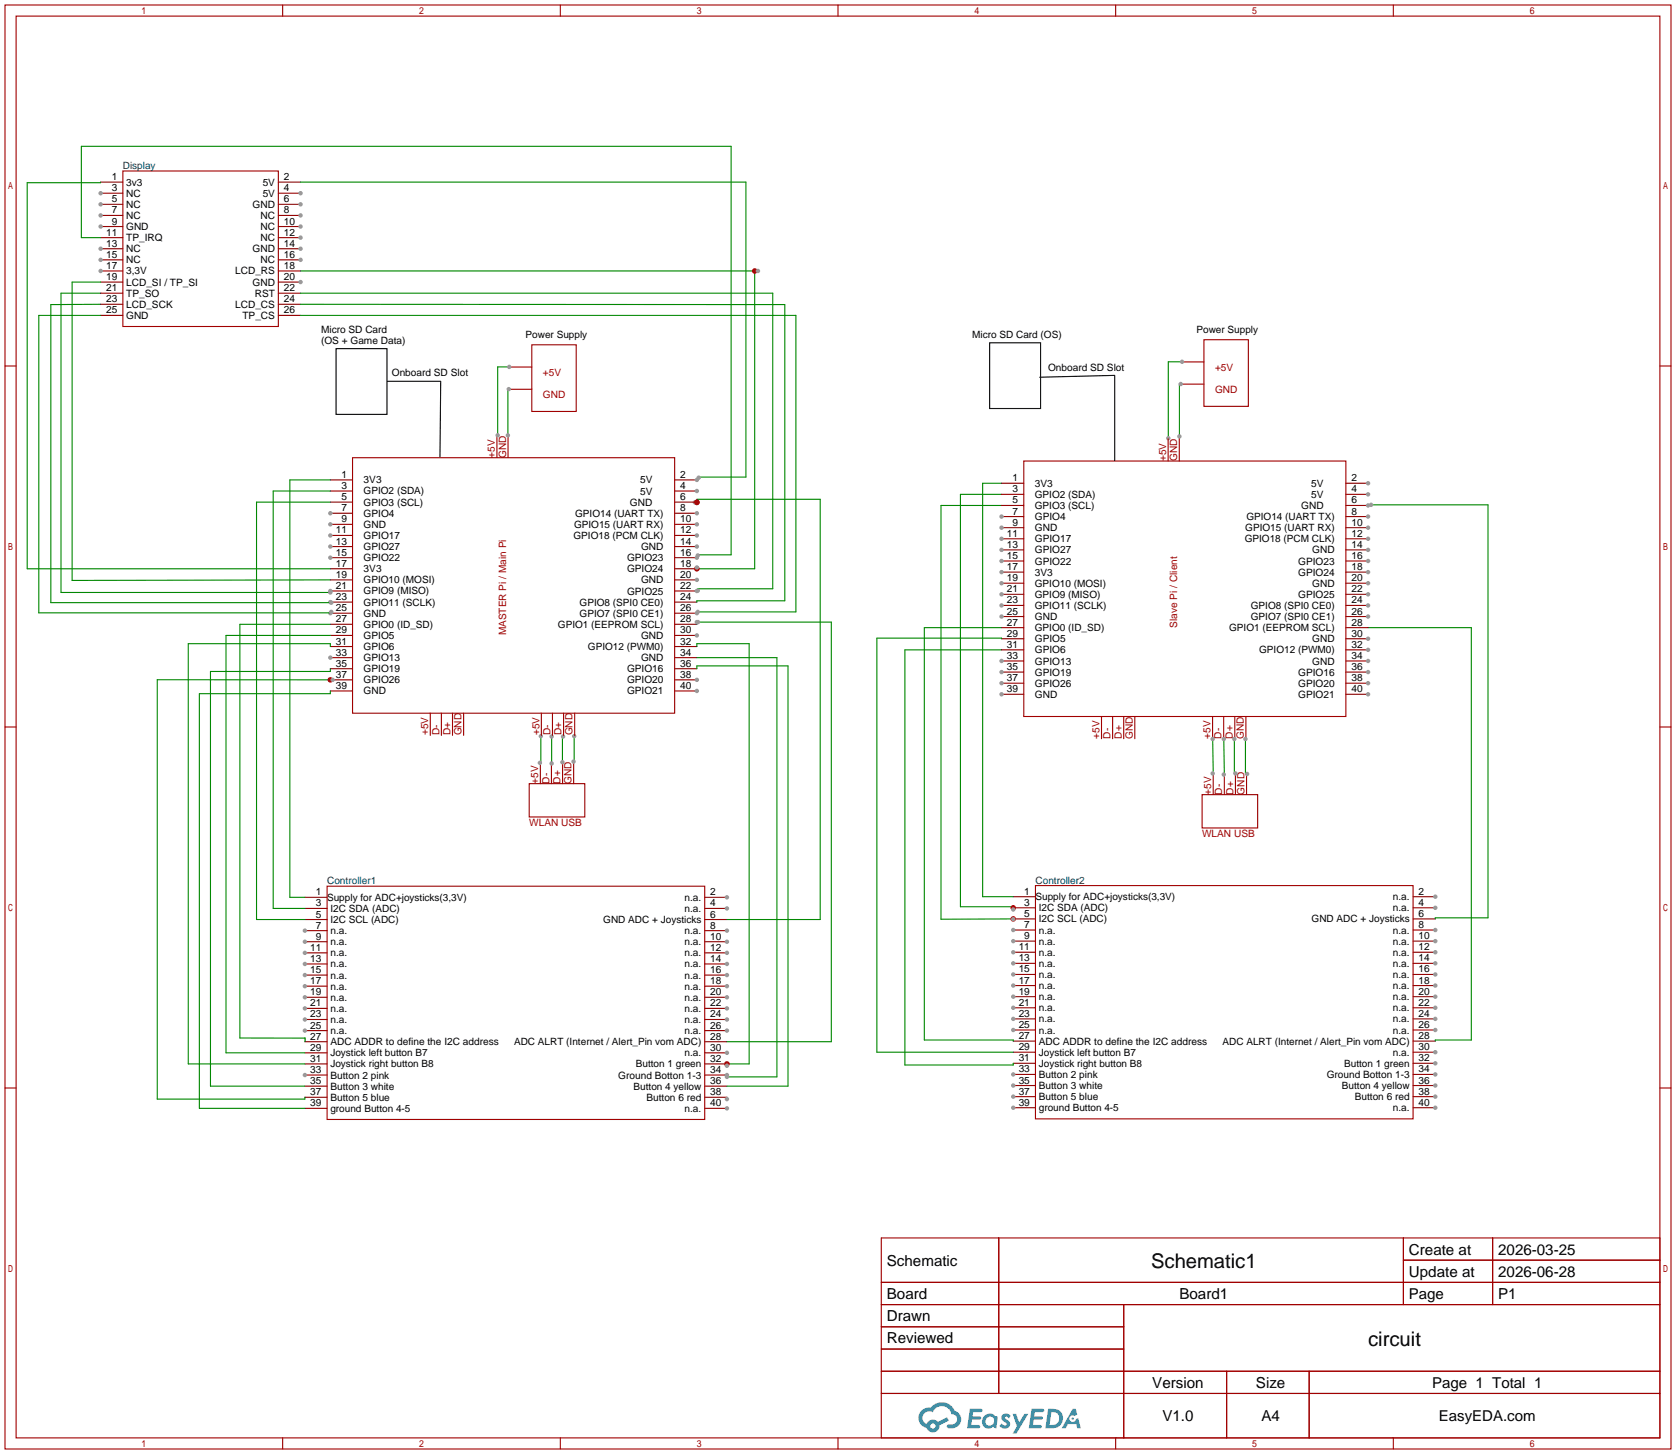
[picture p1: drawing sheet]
<svg xmlns="http://www.w3.org/2000/svg" width="383mm" height="332mm" viewBox="0 0 383 332" stroke-linecap="round" stroke-linejoin="round" font-family="sans-serif">
<g fill="none" stroke="#a10000" stroke-width=".25">
<path d="M1.1 1.1h381v330.2h-381zM3.7 3.7h375.9v325.1h-375.9zM64.6 1.1v2.6M128.1 1.1v2.6M191.6 1.1v2.6M255.1 1.1v2.6M318.6 1.1v2.6M1.1 83.7h2.6M379.6 83.7h2.5M1.1 166.2h2.6M379.6 166.2h2.5M1.1 248.8h2.6"/>
<path d="M379.6 248.8h2.5M201.5 283.1h178.1v45.7h-178.1zM201.5 293.2h178.1M201.5 298.3h178.1M228.4 283.1v35.5M257 298.3v30.5M320.9 283.1v15.2M320.9 288.2h58.7M341.3 283.1v15.2M201.5 303.4h55.5M201.5 313.6h178.1M201.5 308.5h55.5"/>
<path d="M201.5 318.6h178.1M280.5 313.6v15.2M299.4 313.6v15.2M64.6 328.8v2.5M128.1 328.8v2.5M191.6 328.8v2.5M255.1 328.8v2.5M318.6 328.8v2.5"/>
</g>
<g fill="#5487ff">
<path d="M229.3 323.5a1.3 1.3 0 0 1 1.8 .3l-.4 .6a.54 .54 0 0 0-.9-.2l.1 .2a1.28 1.28 0 0 1 .8 2 1.53 1.53 0 0 1-2.2-.3l.6-.6 .7 .4a.31 .31 0 0 0 .4-.2 .31 .31 0 0 0-.3-.4 1.12 1.12 0 0 1-.6-1.8z"/>
<path d="M231.6 323.3h.8l.7 2 1.2-2h.9l-2.7 4.5h-.9l.9-1.6z"/>
<path d="M221.8 322.1h2.2a.46 .46 0 0 1 .6 .1 .46 .46 0 0 1 .1 .5l-.4 .2h-1.7l-.2 1h1.7a.4 .4 0 0 1 .3 .4 .4 .4 0 0 1-.4 .3h-1.7l-.2 1.2h1.4a.46 .46 0 0 1 .5 .1 .46 .46 0 0 1 .1 .5l-.3 .2h-2.7z"/>
<path d="M235.9 322.1h2.2a.47 .47 0 0 1 .6 .1 .47 .47 0 0 1 .1 .5l-.4 .2h-1.7l-.2 1h1.7a.4 .4 0 0 1 .3 .4 .4 .4 0 0 1-.4 .3h-1.7l-.2 1.2h1.4a.46 .46 0 0 1 .5 .1 .46 .46 0 0 1 .1 .5l-.3 .2h-2.6z"/>
<path d="M245.3 322.1h.7l.4 1.4-.7 .3a.75 .75 0 0 0-1.1 .3 .75 .75 0 0 0 .5 1.1 .75 .75 0 0 0 1-.7l.5-.3 .6 2.4h-.9l-.2-.9h-1.9l-.5 .9h-.9z"/>
<path d="M239.7 322.1l-.7 4.5h1.5a2.27 2.27 0 0 0 2.6-2.3 2.27 2.27 0 0 0-2.7-2.2zM240.5 322.9a1.5 1.5 0 0 1 1.8 1.6 1.5 1.5 0 0 1-2 1.3h-.3z"/>
<path d="M225.1 323.8a1.6 1.6 0 0 0-.3 2.3 1.6 1.6 0 0 0 2.3 .2l.8 .3 .3-2.5-.2-.2-.4-.1a1.58 1.58 0 0 0-2.5 0zM225.7 324.3a.99 .99 0 0 1 1.6 .5 .99 .99 0 0 1-1.3 1.2 .98 .98 0 0 1-.3-1.7z"/>
<path d="M210.7 322.5a2.37 2.37 0 0 0 1.2 4.1 1.54 1.54 0 0 0 1.7 .9 1.54 1.54 0 0 0 1.3-1.6l2.1-1-.4-.8-2.1 1a1.57 1.57 0 0 0-2.6 .5 1.5 1.5 0 0 1-.7-2.1 1.5 1.5 0 0 1 2.1-.5 2.23 2.23 0 0 1 2.3-1.4 2.23 2.23 0 0 1 2 1.8 1.16 1.16 0 0 1 1.3 1.1 1.16 1.16 0 0 1-1.1 1.2h-.7a.47 .47 0 0 0-.6 .4 .47 .47 0 0 0 .4 .5 2.14 2.14 0 0 0 2.8-1.3 2.14 2.14 0 0 0-1.4-2.7 3.2 3.2 0 0 0-5.4-.7l-1.2 .1zM212.8 326.1a.58 .58 0 0 1 1.1 0 .58 .58 0 0 1-1.1 0z"/>
<circle cx="245.3" cy="324.4" r=".28"/>
</g>
<path d="M161.2 205.2h5" fill="none" stroke="#870000" stroke-width=".25"/>
<circle cx="166.2" cy="205.2" r=".51" fill="#999"/>
<path d="M161.2 207.7h5" fill="none" stroke="#870000" stroke-width=".25"/>
<circle cx="166.2" cy="207.7" r=".51" fill="#999"/>
<path d="M161.2 210.3h5M161.2 212.8h5" fill="none" stroke="#870000" stroke-width=".25"/>
<circle cx="166.2" cy="212.8" r=".51" fill="#999"/>
<path d="M161.2 215.3h5" fill="none" stroke="#870000" stroke-width=".25"/>
<circle cx="166.2" cy="215.3" r=".51" fill="#999"/>
<path d="M161.2 217.9h5" fill="none" stroke="#870000" stroke-width=".25"/>
<circle cx="166.2" cy="217.9" r=".51" fill="#999"/>
<path d="M161.2 220.4h5" fill="none" stroke="#870000" stroke-width=".25"/>
<circle cx="166.2" cy="220.4" r=".51" fill="#999"/>
<path d="M161.2 223h5" fill="none" stroke="#870000" stroke-width=".25"/>
<circle cx="166.2" cy="223" r=".51" fill="#999"/>
<path d="M161.2 225.5h5" fill="none" stroke="#870000" stroke-width=".25"/>
<circle cx="166.2" cy="225.5" r=".51" fill="#999"/>
<path d="M161.2 228h5" fill="none" stroke="#870000" stroke-width=".25"/>
<circle cx="166.2" cy="228" r=".51" fill="#999"/>
<path d="M161.2 230.6h5" fill="none" stroke="#870000" stroke-width=".25"/>
<circle cx="166.2" cy="230.6" r=".51" fill="#999"/>
<path d="M161.2 233.1h5" fill="none" stroke="#870000" stroke-width=".25"/>
<circle cx="166.2" cy="233.1" r=".51" fill="#999"/>
<path d="M161.2 235.7h5" fill="none" stroke="#870000" stroke-width=".25"/>
<circle cx="166.2" cy="235.7" r=".51" fill="#999"/>
<path d="M161.2 238.2h5M161.2 240.7h5" fill="none" stroke="#870000" stroke-width=".25"/>
<circle cx="166.2" cy="240.7" r=".51" fill="#999"/>
<path d="M161.2 243.3h5M161.2 245.8h5" fill="none" stroke="#870000" stroke-width=".25"/>
<circle cx="166.2" cy="245.8" r=".51" fill="#999"/>
<path d="M161.2 248.4h5M161.2 250.9h5M161.2 253.4h5" fill="none" stroke="#870000" stroke-width=".25"/>
<circle cx="166.2" cy="253.4" r=".51" fill="#999"/>
<path d="M69.7 205.2h5.1M69.7 207.7h5.1M69.7 210.3h5.1M69.7 212.8h5.1" fill="none" stroke="#870000" stroke-width=".25"/>
<circle cx="69.7" cy="212.8" r=".51" fill="#999"/>
<path d="M69.7 215.3h5.1" fill="none" stroke="#870000" stroke-width=".25"/>
<circle cx="69.7" cy="215.3" r=".51" fill="#999"/>
<path d="M69.7 217.9h5.1" fill="none" stroke="#870000" stroke-width=".25"/>
<circle cx="69.7" cy="217.9" r=".51" fill="#999"/>
<path d="M69.7 220.4h5.1" fill="none" stroke="#870000" stroke-width=".25"/>
<circle cx="69.7" cy="220.4" r=".51" fill="#999"/>
<path d="M69.7 223h5.1" fill="none" stroke="#870000" stroke-width=".25"/>
<circle cx="69.7" cy="223" r=".51" fill="#999"/>
<path d="M69.7 225.5h5.1" fill="none" stroke="#870000" stroke-width=".25"/>
<circle cx="69.7" cy="225.5" r=".51" fill="#999"/>
<path d="M69.7 228h5.1" fill="none" stroke="#870000" stroke-width=".25"/>
<circle cx="69.7" cy="228" r=".51" fill="#999"/>
<path d="M69.7 230.6h5.1" fill="none" stroke="#870000" stroke-width=".25"/>
<circle cx="69.7" cy="230.6" r=".51" fill="#999"/>
<path d="M69.7 233.1h5.1" fill="none" stroke="#870000" stroke-width=".25"/>
<circle cx="69.7" cy="233.1" r=".51" fill="#999"/>
<path d="M69.7 235.7h5.1" fill="none" stroke="#870000" stroke-width=".25"/>
<circle cx="69.7" cy="235.7" r=".51" fill="#999"/>
<path d="M69.7 238.2h5.1M69.7 240.7h5.1M69.7 243.3h5.1M69.7 245.8h5.1" fill="none" stroke="#870000" stroke-width=".25"/>
<circle cx="69.7" cy="245.8" r=".51" fill="#999"/>
<path d="M323.2 205h5M69.7 248.4h5.1M69.7 250.9h5.1M69.7 253.4h5.1" fill="none" stroke="#870000" stroke-width=".25"/>
<path d="M74.8 202.6h86.4v53.4h-86.4z" fill="none" stroke="#a10000" stroke-width=".25"/>
<circle cx="328.2" cy="205" r=".51" fill="#999"/>
<path d="M323.2 207.6h5" fill="none" stroke="#870000" stroke-width=".25"/>
<circle cx="328.2" cy="207.6" r=".51" fill="#999"/>
<path d="M323.2 210.1h5M323.2 212.7h5" fill="none" stroke="#870000" stroke-width=".25"/>
<circle cx="328.2" cy="212.7" r=".51" fill="#999"/>
<path d="M323.2 215.2h5" fill="none" stroke="#870000" stroke-width=".25"/>
<circle cx="328.2" cy="215.2" r=".51" fill="#999"/>
<path d="M323.2 217.7h5" fill="none" stroke="#870000" stroke-width=".25"/>
<circle cx="328.2" cy="217.7" r=".51" fill="#999"/>
<path d="M323.2 220.3h5" fill="none" stroke="#870000" stroke-width=".25"/>
<circle cx="328.2" cy="220.3" r=".51" fill="#999"/>
<path d="M323.2 222.8h5" fill="none" stroke="#870000" stroke-width=".25"/>
<circle cx="328.2" cy="222.8" r=".51" fill="#999"/>
<path d="M323.2 225.4h5" fill="none" stroke="#870000" stroke-width=".25"/>
<circle cx="328.2" cy="225.4" r=".51" fill="#999"/>
<path d="M323.2 227.9h5" fill="none" stroke="#870000" stroke-width=".25"/>
<circle cx="328.2" cy="227.9" r=".51" fill="#999"/>
<path d="M323.2 230.4h5" fill="none" stroke="#870000" stroke-width=".25"/>
<circle cx="328.2" cy="230.4" r=".51" fill="#999"/>
<path d="M323.2 233h5" fill="none" stroke="#870000" stroke-width=".25"/>
<circle cx="328.2" cy="233" r=".51" fill="#999"/>
<path d="M323.2 235.5h5" fill="none" stroke="#870000" stroke-width=".25"/>
<circle cx="328.2" cy="235.5" r=".51" fill="#999"/>
<path d="M323.2 238.1h5M323.2 240.6h5" fill="none" stroke="#870000" stroke-width=".25"/>
<circle cx="328.2" cy="240.6" r=".51" fill="#999"/>
<path d="M323.2 243.1h5" fill="none" stroke="#870000" stroke-width=".25"/>
<circle cx="328.2" cy="243.1" r=".51" fill="#999"/>
<path d="M323.2 245.7h5" fill="none" stroke="#870000" stroke-width=".25"/>
<circle cx="328.2" cy="245.7" r=".51" fill="#999"/>
<path d="M323.2 248.2h5" fill="none" stroke="#870000" stroke-width=".25"/>
<circle cx="328.2" cy="248.2" r=".51" fill="#999"/>
<path d="M323.2 250.8h5" fill="none" stroke="#870000" stroke-width=".25"/>
<circle cx="328.2" cy="250.8" r=".51" fill="#999"/>
<path d="M323.2 253.3h5" fill="none" stroke="#870000" stroke-width=".25"/>
<circle cx="328.2" cy="253.3" r=".51" fill="#999"/>
<path d="M231.7 205h5.1M231.7 207.6h5.1M231.7 210.1h5.1M231.7 212.7h5.1" fill="none" stroke="#870000" stroke-width=".25"/>
<circle cx="231.7" cy="212.7" r=".51" fill="#999"/>
<path d="M231.7 215.2h5.1" fill="none" stroke="#870000" stroke-width=".25"/>
<circle cx="231.7" cy="215.2" r=".51" fill="#999"/>
<path d="M231.7 217.7h5.1" fill="none" stroke="#870000" stroke-width=".25"/>
<circle cx="231.7" cy="217.7" r=".51" fill="#999"/>
<path d="M231.7 220.3h5.1" fill="none" stroke="#870000" stroke-width=".25"/>
<circle cx="231.7" cy="220.3" r=".51" fill="#999"/>
<path d="M231.7 222.8h5.1" fill="none" stroke="#870000" stroke-width=".25"/>
<circle cx="231.7" cy="222.8" r=".51" fill="#999"/>
<path d="M231.7 225.4h5.1" fill="none" stroke="#870000" stroke-width=".25"/>
<circle cx="231.7" cy="225.4" r=".51" fill="#999"/>
<path d="M231.7 227.9h5.1" fill="none" stroke="#870000" stroke-width=".25"/>
<circle cx="231.7" cy="227.9" r=".51" fill="#999"/>
<path d="M231.7 230.4h5.1" fill="none" stroke="#870000" stroke-width=".25"/>
<circle cx="231.7" cy="230.4" r=".51" fill="#999"/>
<path d="M231.7 233h5.1" fill="none" stroke="#870000" stroke-width=".25"/>
<circle cx="231.7" cy="233" r=".51" fill="#999"/>
<path d="M231.7 235.5h5.1" fill="none" stroke="#870000" stroke-width=".25"/>
<circle cx="231.7" cy="235.5" r=".51" fill="#999"/>
<path d="M231.7 238.1h5.1M231.7 240.6h5.1M231.7 243.1h5.1M231.7 245.7h5.1" fill="none" stroke="#870000" stroke-width=".25"/>
<circle cx="231.7" cy="245.7" r=".51" fill="#999"/>
<path d="M231.7 248.2h5.1" fill="none" stroke="#870000" stroke-width=".25"/>
<circle cx="231.7" cy="248.2" r=".51" fill="#999"/>
<path d="M231.7 250.8h5.1" fill="none" stroke="#870000" stroke-width=".25"/>
<circle cx="231.7" cy="250.8" r=".51" fill="#999"/>
<path d="M231.7 253.3h5.1" fill="none" stroke="#870000" stroke-width=".25"/>
<circle cx="231.7" cy="253.3" r=".51" fill="#999"/>
<g fill="none" stroke="#a10000" stroke-width=".25">
<path d="M121.6 78.8h10.2v15.3h-10.2zM275.3 77.7h10.2v15.2h-10.2zM116.5 89h5.1M116.5 83.9h5.1M270.2 87.8h5.1M270.2 82.8h5.1M121 179.2h12.7v7.6h-12.7zM123.6 174.1v5.1M126.1 174.1v5.1M128.7 174.1v5.1M131.2 174.1v5.1M277.5 176.6v5.1"/>
<path d="M280 176.6v5.1M282.5 176.6v5.1M285.1 176.6v5.1M274.9 181.7h12.7v7.6h-12.7zM236.8 202.5h86.4v53.3h-86.4z"/>
</g>
<path d="M131.3 168.3v5.9h-.1" fill="none" stroke="#008700" stroke-width=".25"/>
<g fill="#999">
<circle cx="131.2" cy="174.2" r=".51"/>
<circle cx="131.3" cy="168.3" r=".51"/>
</g>
<path d="M128.8 168.4h-.2v5.9" fill="none" stroke="#008700" stroke-width=".25"/>
<g fill="#999">
<circle cx="128.8" cy="168.4" r=".51"/>
<circle cx="128.6" cy="174.3" r=".51"/>
</g>
<path d="M126.2 168.4v6.2" fill="none" stroke="#008700" stroke-width=".25"/>
<g fill="#999">
<circle cx="126.2" cy="168.4" r=".51"/>
<circle cx="126.2" cy="174.6" r=".51"/>
</g>
<path d="M123.7 168.3v6.1h-.2" fill="none" stroke="#008700" stroke-width=".25"/>
<g fill="#999">
<circle cx="123.5" cy="174.4" r=".51"/>
<circle cx="123.7" cy="168.3" r=".51"/>
</g>
<path d="M158.9 114.9h.5v-.7h28.2v96.1h-21.4" fill="none" stroke="#008700" stroke-width=".25"/>
<circle cx="159.4" cy="114.9" r=".63" fill="#c00"/>
<circle cx="158.9" cy="114.9" r=".51" fill="#999"/>
<path d="M75.5 109.7h5.1M154.3 109.7h5.1" fill="none" stroke="#870000" stroke-width=".25"/>
<circle cx="159.4" cy="109.7" r=".51" fill="#999"/>
<path d="M75.5 112.3h5.1M154.3 112.3h5.1" fill="none" stroke="#870000" stroke-width=".25"/>
<circle cx="159.4" cy="112.3" r=".51" fill="#999"/>
<path d="M75.5 114.8h5.1M154.3 114.8h5.1" fill="none" stroke="#870000" stroke-width=".25"/>
<circle cx="159.4" cy="114.9" r=".63" fill="#c00"/>
<path d="M75.5 117.4h5.1" fill="none" stroke="#870000" stroke-width=".25"/>
<circle cx="75.5" cy="117.4" r=".51" fill="#999"/>
<path d="M154.3 117.4h5.1" fill="none" stroke="#870000" stroke-width=".25"/>
<circle cx="159.4" cy="117.4" r=".51" fill="#999"/>
<path d="M75.5 119.9h5.1" fill="none" stroke="#870000" stroke-width=".25"/>
<circle cx="75.5" cy="119.9" r=".51" fill="#999"/>
<path d="M154.3 119.9h5.1" fill="none" stroke="#870000" stroke-width=".25"/>
<circle cx="159.4" cy="119.9" r=".51" fill="#999"/>
<path d="M75.5 122.4h5.1" fill="none" stroke="#870000" stroke-width=".25"/>
<circle cx="75.5" cy="122.4" r=".51" fill="#999"/>
<path d="M154.3 122.4h5.1" fill="none" stroke="#870000" stroke-width=".25"/>
<circle cx="159.4" cy="122.4" r=".51" fill="#999"/>
<path d="M75.5 125h5.1" fill="none" stroke="#870000" stroke-width=".25"/>
<circle cx="75.5" cy="125" r=".51" fill="#999"/>
<path d="M154.3 125h5.1" fill="none" stroke="#870000" stroke-width=".25"/>
<circle cx="159.4" cy="125" r=".51" fill="#999"/>
<path d="M75.5 127.5h5.1" fill="none" stroke="#870000" stroke-width=".25"/>
<circle cx="75.5" cy="127.5" r=".51" fill="#999"/>
<path d="M154.3 127.5h5.1" fill="none" stroke="#870000" stroke-width=".25"/>
<circle cx="159.4" cy="127.5" r=".51" fill="#999"/>
<path d="M75.5 130.1h5.1M75.5 132.6h5.1M154.3 130.1h5.1M154.3 132.6h5.1" fill="none" stroke="#870000" stroke-width=".25"/>
<circle cx="159.4" cy="132.6" r=".51" fill="#999"/>
<path d="M75.5 135.1h5.1" fill="none" stroke="#870000" stroke-width=".25"/>
<circle cx="75.5" cy="135.1" r=".51" fill="#999"/>
<path d="M154.3 135.1h5.1" fill="none" stroke="#870000" stroke-width=".25"/>
<circle cx="159.4" cy="135.1" r=".51" fill="#999"/>
<path d="M75.5 137.7h5.1" fill="none" stroke="#870000" stroke-width=".25"/>
<circle cx="75.5" cy="137.7" r=".51" fill="#999"/>
<path d="M154.3 137.7h5.1M75.5 140.2h5.1" fill="none" stroke="#870000" stroke-width=".25"/>
<circle cx="75.5" cy="140.2" r=".51" fill="#999"/>
<path d="M154.3 140.2h5.1" fill="none" stroke="#870000" stroke-width=".25"/>
<circle cx="159.4" cy="140.2" r=".51" fill="#999"/>
<path d="M75.5 142.8h5.1M75.5 145.3h5.1M154.3 142.8h5.1M154.3 145.3h5.1" fill="none" stroke="#870000" stroke-width=".25"/>
<circle cx="159.4" cy="145.3" r=".51" fill="#999"/>
<path d="M75.5 147.8h5.1M75.5 150.4h5.1M154.3 147.8h5.1" fill="none" stroke="#870000" stroke-width=".25"/>
<circle cx="75.5" cy="150.4" r=".51" fill="#999"/>
<path d="M75.5 152.9h5.1M75.5 155.5h5.1M154.3 150.4h5.1M154.3 152.9h5.1M154.3 155.5h5.1" fill="none" stroke="#870000" stroke-width=".25"/>
<circle cx="159.4" cy="155.5" r=".51" fill="#999"/>
<path d="M75.5 158h5.1M154.3 158h5.1" fill="none" stroke="#870000" stroke-width=".25"/>
<circle cx="159.4" cy="158" r=".51" fill="#999"/>
<path d="M113.6 99.6v5.1M116.2 99.6v5.1M80.6 104.7h73.7v58.4h-73.7zM98.4 163.1v5.1M100.9 163.1v5.1M103.5 163.1v5.1M106 163.1v5.1M123.8 163.1v5.1M126.3 163.1v5.1M128.9 163.1v5.1M131.4 163.1v5.1" fill="none" stroke="#a10000" stroke-width=".25"/>
<path d="M270.3 82.7h-3.1v17.5" fill="none" stroke="#008700" stroke-width=".25"/>
<g fill="#999">
<circle cx="270.3" cy="82.7" r=".51"/>
<circle cx="267.2" cy="100.2" r=".51"/>
</g>
<path d="M270 87.8h-.3v12" fill="none" stroke="#008700" stroke-width=".25"/>
<g fill="#999">
<circle cx="270" cy="87.8" r=".51"/>
<circle cx="269.7" cy="99.8" r=".51"/>
</g>
<path d="M116.5 83.9h-2.7v15.6" fill="none" stroke="#008700" stroke-width=".25"/>
<g fill="#999">
<circle cx="116.5" cy="83.9" r=".51"/>
<circle cx="113.8" cy="99.5" r=".51"/>
</g>
<path d="M116.4 89h-.3v10.5" fill="none" stroke="#008700" stroke-width=".25"/>
<g fill="#999">
<circle cx="116.4" cy="89" r=".51"/>
<circle cx="116.1" cy="99.5" r=".51"/>
</g>
<path d="M23 69.6l-11.4 .1v68.1h64.2" fill="none" stroke="#008700" stroke-width=".25"/>
<circle cx="75.8" cy="137.8" r=".51" fill="#999"/>
<path d="M23 67h-9v68.5h61.5" fill="none" stroke="#008700" stroke-width=".25"/>
<circle cx="75.5" cy="135.5" r=".51" fill="#999"/>
<path d="M23 41.6h5.1M23 44.2h5.1M63.7 41.6h5" fill="none" stroke="#870000" stroke-width=".25"/>
<circle cx="23" cy="44.2" r=".51" fill="#999"/>
<path d="M63.7 44.2h5" fill="none" stroke="#870000" stroke-width=".25"/>
<circle cx="68.7" cy="44.2" r=".51" fill="#999"/>
<path d="M23 46.7h5.1" fill="none" stroke="#870000" stroke-width=".25"/>
<circle cx="23" cy="46.7" r=".51" fill="#999"/>
<path d="M63.7 46.7h5" fill="none" stroke="#870000" stroke-width=".25"/>
<circle cx="68.7" cy="46.7" r=".51" fill="#999"/>
<path d="M23 49.3h5.1" fill="none" stroke="#870000" stroke-width=".25"/>
<circle cx="23" cy="49.3" r=".51" fill="#999"/>
<path d="M63.7 49.3h5" fill="none" stroke="#870000" stroke-width=".25"/>
<circle cx="68.7" cy="49.3" r=".51" fill="#999"/>
<path d="M23 51.8h5.1" fill="none" stroke="#870000" stroke-width=".25"/>
<circle cx="23" cy="51.8" r=".51" fill="#999"/>
<path d="M63.7 51.8h5" fill="none" stroke="#870000" stroke-width=".25"/>
<circle cx="68.7" cy="51.8" r=".51" fill="#999"/>
<path d="M23 54.3h5.1M63.7 54.3h5" fill="none" stroke="#870000" stroke-width=".25"/>
<circle cx="68.7" cy="54.3" r=".51" fill="#999"/>
<path d="M23 56.9h5.1" fill="none" stroke="#870000" stroke-width=".25"/>
<circle cx="23" cy="56.9" r=".51" fill="#999"/>
<path d="M63.7 56.9h5" fill="none" stroke="#870000" stroke-width=".25"/>
<circle cx="68.7" cy="56.9" r=".51" fill="#999"/>
<path d="M23 59.4h5.1" fill="none" stroke="#870000" stroke-width=".25"/>
<circle cx="23" cy="59.4" r=".51" fill="#999"/>
<path d="M63.7 59.4h5" fill="none" stroke="#870000" stroke-width=".25"/>
<circle cx="68.7" cy="59.4" r=".51" fill="#999"/>
<path d="M23 62h5.1" fill="none" stroke="#870000" stroke-width=".25"/>
<circle cx="23" cy="62" r=".51" fill="#999"/>
<path d="M23 64.5h5.1M63.7 62h5M63.7 64.5h5" fill="none" stroke="#870000" stroke-width=".25"/>
<circle cx="68.7" cy="64.5" r=".51" fill="#999"/>
<path d="M23 67h5.1M23 69.6h5.1M23 72.1h5.1M63.7 67h5M63.7 69.6h5M63.7 72.1h5" fill="none" stroke="#870000" stroke-width=".25"/>
<path d="M28.1 39.1h35.6v35.6h-35.6z" fill="none" stroke="#a10000" stroke-width=".25"/>
<path d="M23 54.3h-4.4v-20.8h148.6v93.4h-7.6v.1" fill="none" stroke="#008700" stroke-width=".25"/>
<circle cx="159.6" cy="127" r=".51" fill="#999"/>
<path d="M23 64.5h-6.5v68.2l59-.1M23 72.1h-14.1v68h66.9v-.2" fill="none" stroke="#008700" stroke-width=".25"/>
<circle cx="75.8" cy="139.9" r=".51" fill="#999"/>
<path d="M68.7 41.6h101.9v67.5h-10.8v.1" fill="none" stroke="#008700" stroke-width=".25"/>
<circle cx="159.8" cy="109.2" r=".51" fill="#999"/>
<path d="M68.7 69.6l110.8 .1v67.7h-20.1v.3M68.7 72.1h113.3v67.8h-22.4" fill="none" stroke="#008700" stroke-width=".25"/>
<circle cx="159.6" cy="139.9" r=".51" fill="#999"/>
<path d="M75.5 109.7h-9.2v95.5h3.4M75.5 112.3h-13v95.4h7.2M75.5 114.8h-16.8v95.5h11M229 110.5h-4.3v94.5h7M229 115.6h-13.8v94.6h16.5M75.5 142.8h-20.6v94.6h14.9l-.1 .8M75.5 145.3h-23.8v95.4h18" fill="none" stroke="#008700" stroke-width=".25"/>
<circle cx="231.7" cy="210.1" r=".63" fill="#c00"/>
<circle cx="231.7" cy="210.2" r=".51" fill="#999"/>
<path d="M229 113h-9.4v94.3h12.1v.7" fill="none" stroke="#008700" stroke-width=".25"/>
<circle cx="231.7" cy="207.6" r=".63" fill="#c00"/>
<circle cx="231.7" cy="208" r=".51" fill="#999"/>
<path d="M159.4 142.3v.5M229 143.5h-17.6v94.3h20.3v.3M229 148.6h-22.1v94.9h24.8v-.4" fill="none" stroke="#008700" stroke-width=".25"/>
<circle cx="159.4" cy="142.3" r=".51" fill="#999"/>
<path d="M313.6 115.4h26.7v94.5h-12.1v.2" fill="none" stroke="#008700" stroke-width=".25"/>
<circle cx="313.6" cy="115.4" r=".51" fill="#999"/>
<path d="M312.9 143.5h23.6v94.3h-8.3v.3" fill="none" stroke="#008700" stroke-width=".25"/>
<path d="M229 110.5h5.1M307.8 110.5h5.1" fill="none" stroke="#870000" stroke-width=".25"/>
<circle cx="312.9" cy="110.5" r=".51" fill="#999"/>
<path d="M229 113h5.1M307.8 113h5.1" fill="none" stroke="#870000" stroke-width=".25"/>
<circle cx="312.9" cy="113" r=".51" fill="#999"/>
<path d="M229 115.6h5.1M307.8 115.6h5.1" fill="none" stroke="#870000" stroke-width=".25"/>
<circle cx="312.9" cy="115.6" r=".51" fill="#999"/>
<path d="M229 118.1h5.1" fill="none" stroke="#870000" stroke-width=".25"/>
<circle cx="229" cy="118.1" r=".51" fill="#999"/>
<path d="M307.8 118.1h5.1" fill="none" stroke="#870000" stroke-width=".25"/>
<circle cx="312.9" cy="118.1" r=".51" fill="#999"/>
<path d="M229 120.7h5.1" fill="none" stroke="#870000" stroke-width=".25"/>
<circle cx="229" cy="120.7" r=".51" fill="#999"/>
<path d="M307.8 120.7h5.1" fill="none" stroke="#870000" stroke-width=".25"/>
<circle cx="312.9" cy="120.7" r=".51" fill="#999"/>
<path d="M229 123.2h5.1" fill="none" stroke="#870000" stroke-width=".25"/>
<circle cx="229" cy="123.2" r=".51" fill="#999"/>
<path d="M307.8 123.2h5.1" fill="none" stroke="#870000" stroke-width=".25"/>
<circle cx="312.9" cy="123.2" r=".51" fill="#999"/>
<path d="M229 125.7h5.1" fill="none" stroke="#870000" stroke-width=".25"/>
<circle cx="229" cy="125.7" r=".51" fill="#999"/>
<path d="M307.8 125.7h5.1" fill="none" stroke="#870000" stroke-width=".25"/>
<circle cx="312.9" cy="125.7" r=".51" fill="#999"/>
<path d="M229 128.3h5.1" fill="none" stroke="#870000" stroke-width=".25"/>
<circle cx="229" cy="128.3" r=".51" fill="#999"/>
<path d="M307.8 128.3h5.1" fill="none" stroke="#870000" stroke-width=".25"/>
<circle cx="312.9" cy="128.3" r=".51" fill="#999"/>
<path d="M229 130.8h5.1" fill="none" stroke="#870000" stroke-width=".25"/>
<circle cx="229" cy="130.8" r=".51" fill="#999"/>
<path d="M307.8 130.8h5.1" fill="none" stroke="#870000" stroke-width=".25"/>
<circle cx="312.9" cy="130.8" r=".51" fill="#999"/>
<path d="M229 133.4h5.1" fill="none" stroke="#870000" stroke-width=".25"/>
<circle cx="229" cy="133.4" r=".51" fill="#999"/>
<path d="M307.8 133.4h5.1" fill="none" stroke="#870000" stroke-width=".25"/>
<circle cx="312.9" cy="133.4" r=".51" fill="#999"/>
<path d="M229 135.9h5.1" fill="none" stroke="#870000" stroke-width=".25"/>
<circle cx="229" cy="135.9" r=".51" fill="#999"/>
<path d="M307.8 135.9h5.1" fill="none" stroke="#870000" stroke-width=".25"/>
<circle cx="312.9" cy="135.9" r=".51" fill="#999"/>
<path d="M229 138.4h5.1" fill="none" stroke="#870000" stroke-width=".25"/>
<circle cx="229" cy="138.4" r=".51" fill="#999"/>
<path d="M307.8 138.4h5.1" fill="none" stroke="#870000" stroke-width=".25"/>
<circle cx="312.9" cy="138.4" r=".51" fill="#999"/>
<path d="M229 141h5.1" fill="none" stroke="#870000" stroke-width=".25"/>
<circle cx="229" cy="141" r=".51" fill="#999"/>
<path d="M307.8 141h5.1" fill="none" stroke="#870000" stroke-width=".25"/>
<circle cx="312.9" cy="141" r=".51" fill="#999"/>
<path d="M229 143.5h5.1M229 146.1h5.1M307.8 143.5h5.1M307.8 146.1h5.1" fill="none" stroke="#870000" stroke-width=".25"/>
<circle cx="312.9" cy="146.1" r=".51" fill="#999"/>
<path d="M229 148.6h5.1M307.8 148.6h5.1" fill="none" stroke="#870000" stroke-width=".25"/>
<circle cx="312.9" cy="148.6" r=".51" fill="#999"/>
<path d="M229 151.1h5.1" fill="none" stroke="#870000" stroke-width=".25"/>
<circle cx="229" cy="151.1" r=".51" fill="#999"/>
<path d="M307.8 151.1h5.1" fill="none" stroke="#870000" stroke-width=".25"/>
<circle cx="312.9" cy="151.1" r=".51" fill="#999"/>
<path d="M229 153.7h5.1" fill="none" stroke="#870000" stroke-width=".25"/>
<circle cx="229" cy="153.7" r=".51" fill="#999"/>
<path d="M307.8 153.7h5.1" fill="none" stroke="#870000" stroke-width=".25"/>
<circle cx="312.9" cy="153.7" r=".51" fill="#999"/>
<path d="M229 156.2h5.1" fill="none" stroke="#870000" stroke-width=".25"/>
<circle cx="229" cy="156.2" r=".51" fill="#999"/>
<path d="M307.8 156.2h5.1" fill="none" stroke="#870000" stroke-width=".25"/>
<circle cx="312.9" cy="156.2" r=".51" fill="#999"/>
<path d="M229 158.8h5.1" fill="none" stroke="#870000" stroke-width=".25"/>
<circle cx="229" cy="158.8" r=".51" fill="#999"/>
<path d="M307.8 158.8h5.1" fill="none" stroke="#870000" stroke-width=".25"/>
<circle cx="312.9" cy="158.8" r=".51" fill="#999"/>
<path d="M234.1 105.4h73.7v58.4h-73.7zM267.1 100.3v5.1M269.7 100.3v5.1M251.9 163.8v5.1M254.4 163.8v5.1M257 163.8v5.1M259.5 163.8v5.1M277.3 163.8v5.1M279.8 163.8v5.1M282.4 163.8v5.1M284.9 163.8v5.1" fill="none" stroke="#a10000" stroke-width=".25"/>
<path d="M284.8 169v8h.4" fill="none" stroke="#008700" stroke-width=".25"/>
<g fill="#999">
<circle cx="285.2" cy="177" r=".51"/>
<circle cx="284.8" cy="169" r=".51"/>
</g>
<path d="M277.3 169l.2 7.9h-.2" fill="none" stroke="#008700" stroke-width=".25"/>
<g fill="#999">
<circle cx="277.3" cy="176.9" r=".51"/>
<circle cx="277.3" cy="169" r=".51"/>
</g>
<path d="M279.9 169l.1 8.1h-.1" fill="none" stroke="#008700" stroke-width=".25"/>
<g fill="#999">
<circle cx="279.9" cy="177.1" r=".51"/>
<circle cx="279.9" cy="169" r=".51"/>
</g>
<path d="M282.3 169v7.9h.2" fill="none" stroke="#008700" stroke-width=".25"/>
<g fill="#999">
<circle cx="282.5" cy="176.9" r=".51"/>
<circle cx="282.3" cy="169" r=".51"/>
</g>
<path d="M76.9 79.7h11.6v15.1h-11.6zM226.3 78.4h11.7v15h-11.7zM88.6 87.2h12.2l-.2 17.3M237.8 86.3l17.1-.5v19.5" fill="none" stroke="#000" stroke-width=".25"/>
<path d="M159.6 142.3h30.5v95.9h-23.9" fill="none" stroke="#008700" stroke-width=".25"/>
<circle cx="159.6" cy="142.3" r=".51" fill="#999"/>
<path d="M159.4 150.4h18.3v95.9h-11.5" fill="none" stroke="#008700" stroke-width=".25"/>
<circle cx="166.2" cy="246.3" r=".51" fill="#999"/>
<path d="M166.2 250.9v.4" fill="none" stroke="#008700" stroke-width=".25"/>
<circle cx="166.2" cy="251.3" r=".51" fill="#999"/>
<path d="M75.5 152.9v.6h-27.4v94.9h21.6M159.4 147.8v-.6h11.9v96.1h-5.1v.4" fill="none" stroke="#008700" stroke-width=".25"/>
<circle cx="166.2" cy="243.3" r=".63" fill="#c00"/>
<circle cx="166.2" cy="243.7" r=".51" fill="#999"/>
<path d="M68.7 62h104.6M172.6 62v68.1h-13.2v-.3M75.5 147.8v-.6h-32.4v96.1h26.6M229 146.1v-.2h-28.5v94.7h31.2" fill="none" stroke="#008700" stroke-width=".25"/>
<g fill="#c00">
<circle cx="159.4" cy="130.1" r=".63"/>
<circle cx="172.6" cy="62" r=".63"/>
</g>
<g fill="#999">
<circle cx="159.4" cy="129.8" r=".51"/>
<circle cx="173.3" cy="62" r=".51"/>
</g>
<path d="M68.7 67h108v67.6h-17.1v.5" fill="none" stroke="#008700" stroke-width=".25"/>
<circle cx="159.6" cy="135.1" r=".51" fill="#999"/>
<path d="M23 41.6v.2h-16.8v88.3h69.3M75.5 158v.6h-29.9v94.8h24.1M76.1 155.5l-40.1-.1v95.9h33.7v-.4M159.4 152.9v-.6h20.8v96.1h-14" fill="none" stroke="#008700" stroke-width=".25"/>
<circle cx="75.5" cy="155.5" r=".63" fill="#c00"/>
<circle cx="76.1" cy="155.5" r=".51" fill="#999"/>
<g font-size="4.6">
<text x="263.2" y="290">Schematic1</text>
<text x="312.9" y="307.8">circuit</text>
</g>
<g font-size="3.5">
<text x="322.2" y="286.9">Create at</text>
<text x="342.6" y="286.9">2026-03-25</text>
<text x="202.8" y="289.4">Schematic</text>
<text x="322.2" y="292">Update at</text>
<text x="342.6" y="292">2026-06-28</text>
<text x="202.8" y="297.1">Board</text>
<text x="269.7" y="297.1">Board1</text>
<text x="342.6" y="297.1">P1</text>
<text x="202.8" y="302.1">Drawn</text>
<text x="202.8" y="307.2">Reviewed</text>
<text x="263.5" y="317.4">Version</text>
<text x="287.2" y="317.4">Size</text>
<text x="265.8" y="325">V1.0</text>
<text x="288.5" y="325">A4</text>
</g>
<g font-size="3.4">
<text x="322.2" y="297">Page</text>
<text x="327.5" y="317.3">Page 1 Total 1</text>
<text x="329.1" y="325">EasyEDA.com</text>
</g>
<g font-size="2.3">
<text x="25.5" y="41.2">1</text>
<text x="64.9" y="41.2">2</text>
<text x="25.5" y="43.7">3</text>
<text x="25.5" y="46.3">5</text>
<text x="28.9" y="42.4">3v3</text>
<text x="28.9" y="45">NC</text>
<text x="28.9" y="47.5">NC</text>
<text x="57.8" y="47.5">GND</text>
<text x="60.1" y="42.4">5V</text>
<text x="60.1" y="45">5V</text>
<text x="64.9" y="43.7">4</text>
<text x="64.9" y="46.3">6</text>
<text x="24.3" y="53.9">11</text>
<text x="25.5" y="48.8">7</text>
<text x="25.5" y="51.3">9</text>
<text x="28.9" y="50.1">NC</text>
<text x="28.9" y="52.6">GND</text>
<text x="59.6" y="50.1">NC</text>
<text x="59.6" y="52.6">NC</text>
<text x="64.9" y="48.8">8</text>
<text x="64.9" y="51.3">10</text>
<text x="64.9" y="53.9">12</text>
<text x="24.3" y="56.4">13</text>
<text x="24.3" y="59">15</text>
<text x="28.9" y="55.1">TP_IRQ</text>
<text x="28.9" y="57.7">NC</text>
<text x="57.8" y="57.7">GND</text>
<text x="59.6" y="55.1">NC</text>
<text x="64.9" y="56.4">14</text>
<text x="64.9" y="59">16</text>
<text x="24.3" y="61.5">17</text>
<text x="24.3" y="64">19</text>
<text x="28.9" y="60.2">NC</text>
<text x="28.9" y="62.8">3,3V</text>
<text x="28.9" y="65.3">LCD_SI / TP_SI</text>
<text x="53.8" y="62.8">LCD_RS</text>
<text x="57.8" y="65.3">GND</text>
<text x="59.6" y="60.2">NC</text>
<text x="64.9" y="61.5">18</text>
<text x="64.9" y="64">20</text>
<text x="24.3" y="66.6">21</text>
<text x="24.3" y="69.1">23</text>
<text x="24.3" y="71.7">25</text>
<text x="28.9" y="67.8">TP_SO</text>
<text x="28.9" y="70.4">LCD_SCK</text>
<text x="53.8" y="70.4">LCD_CS</text>
<text x="58.3" y="67.8">RST</text>
<text x="64.9" y="66.6">22</text>
<text x="64.9" y="69.1">24</text>
<text x="64.9" y="71.7">26</text>
<text x="28.9" y="72.9">GND</text>
<text x="55.4" y="72.9">TP_CS</text>
<text x="73.4" y="76.1">Micro SD Card</text>
<text x="120.2" y="77.2">Power Supply</text>
<text x="222.3" y="77.2">Micro SD Card (OS)</text>
<text x="273.6" y="76.2">Power Supply</text>
<text x="73.4" y="78.6">(OS + Game Data)</text>
<text x="89.6" y="86">Onboard SD Slot</text>
<text x="239.7" y="84.7">Onboard SD Slot</text>
<text x="78.1" y="109.3">1</text>
<text x="78.1" y="111.8">3</text>
<text x="83.2" y="110.5">3V3</text>
<text x="83.2" y="113.1">GPIO2 (SDA)</text>
<text x="146.4" y="110.5">5V</text>
<text x="146.4" y="113.1">5V</text>
<text x="155.6" y="109.3">2</text>
<text x="155.6" y="111.8">4</text>
<text x="231.6" y="110">1</text>
<text x="231.6" y="112.6">3</text>
<text x="236.7" y="111.3">3V3</text>
<text x="236.7" y="113.8">GPIO2 (SDA)</text>
<text x="299.9" y="111.3">5V</text>
<text x="299.9" y="113.9">5V</text>
<text x="309.1" y="110">2</text>
<text x="309.1" y="112.6">4</text>
<text x="78.1" y="114.4">5</text>
<text x="78.1" y="116.9">7</text>
<text x="78.1" y="119.4">9</text>
<text x="83.2" y="115.6">GPIO3 (SCL)</text>
<text x="83.2" y="118.2">GPIO4</text>
<text x="131.5" y="118.2">GPIO14 (UART TX)</text>
<text x="144.1" y="115.6">GND</text>
<text x="155.6" y="114.4">6</text>
<text x="155.6" y="116.9">8</text>
<text x="155.6" y="119.4">10</text>
<text x="231.6" y="115.1">5</text>
<text x="231.6" y="117.7">7</text>
<text x="236.7" y="116.4">GPIO3 (SCL)</text>
<text x="236.7" y="118.9">GPIO4</text>
<text x="285" y="118.9">GPIO14 (UART TX)</text>
<text x="297.6" y="116.4">GND</text>
<text x="309.1" y="115.1">6</text>
<text x="309.1" y="117.7">8</text>
<text x="76.8" y="122">11</text>
<text x="76.8" y="124.5">13</text>
<text x="83.2" y="120.7">GND</text>
<text x="83.2" y="123.2">GPIO17</text>
<text x="83.2" y="125.8">GPIO27</text>
<text x="131.2" y="123.2">GPIO18 (PCM CLK)</text>
<text x="131.3" y="120.7">GPIO15 (UART RX)</text>
<text x="146.6" y="125.8">GND</text>
<text x="155.6" y="122">12</text>
<text x="155.6" y="124.5">14</text>
<text x="230.3" y="122.7">11</text>
<text x="230.3" y="125.3">13</text>
<text x="231.6" y="120.2">9</text>
<text x="236.7" y="121.5">GND</text>
<text x="236.7" y="124">GPIO17</text>
<text x="284.7" y="124">GPIO18 (PCM CLK)</text>
<text x="284.8" y="121.5">GPIO15 (UART RX)</text>
<text x="309.1" y="120.2">10</text>
<text x="309.1" y="122.7">12</text>
<text x="309.1" y="125.3">14</text>
<text x="76.8" y="127.1">15</text>
<text x="76.8" y="129.6">17</text>
<text x="83.2" y="128.3">GPIO22</text>
<text x="83.2" y="130.9">3V3</text>
<text x="143.4" y="128.3">GPIO23</text>
<text x="143.4" y="130.9">GPIO24</text>
<text x="155.6" y="127.1">16</text>
<text x="155.6" y="129.6">18</text>
<text x="230.3" y="127.8">15</text>
<text x="230.3" y="130.4">17</text>
<text x="236.7" y="126.6">GPIO27</text>
<text x="236.7" y="129.1">GPIO22</text>
<text x="236.7" y="131.6">3V3</text>
<text x="296.9" y="129.1">GPIO23</text>
<text x="296.9" y="131.6">GPIO24</text>
<text x="300.1" y="126.6">GND</text>
<text x="309.1" y="127.8">16</text>
<text x="309.1" y="130.4">18</text>
<text x="76.8" y="132.1">19</text>
<text x="76.8" y="134.7">21</text>
<text x="76.8" y="137.2">23</text>
<text x="83.2" y="133.4">GPIO10 (MOSI)</text>
<text x="83.2" y="135.9">GPIO9 (MISO)</text>
<text x="143.4" y="135.9">GPIO25</text>
<text x="146.6" y="133.4">GND</text>
<text x="155.6" y="132.1">20</text>
<text x="155.6" y="134.7">22</text>
<text x="155.6" y="137.2">24</text>
<text x="230.3" y="132.9">19</text>
<text x="230.3" y="135.4">21</text>
<text x="230.3" y="138">23</text>
<text x="236.7" y="134.2">GPIO10 (MOSI)</text>
<text x="236.7" y="136.7">GPIO9 (MISO)</text>
<text x="296.9" y="136.7">GPIO25</text>
<text x="300.1" y="134.2">GND</text>
<text x="309.1" y="132.9">20</text>
<text x="309.1" y="135.4">22</text>
<text x="309.1" y="138">24</text>
<text x="76.8" y="139.8">25</text>
<text x="76.8" y="142.3">27</text>
<text x="83.2" y="138.5">GPIO11 (SCLK)</text>
<text x="83.2" y="141">GND</text>
<text x="83.2" y="143.6">GPIO0 (ID_SD)</text>
<text x="127.6" y="143.6">GPIO1 (EEPROM SCL)</text>
<text x="132.5" y="138.5">GPIO8 (SPI0 CE0)</text>
<text x="132.5" y="141">GPIO7 (SPI0 CE1)</text>
<text x="155.6" y="139.8">26</text>
<text x="155.6" y="142.3">28</text>
<text x="230.3" y="140.5">25</text>
<text x="230.3" y="143.1">27</text>
<text x="236.7" y="139.2">GPIO11 (SCLK)</text>
<text x="236.7" y="141.8">GND</text>
<text x="286" y="139.2">GPIO8 (SPI0 CE0)</text>
<text x="286" y="141.8">GPIO7 (SPI0 CE1)</text>
<text x="309.1" y="140.5">26</text>
<text x="309.1" y="143.1">28</text>
<text x="76.8" y="144.8">29</text>
<text x="76.8" y="147.4">31</text>
<text x="76.8" y="149.9">33</text>
<text x="83.2" y="146.1">GPIO5</text>
<text x="83.2" y="148.6">GPIO6</text>
<text x="134.5" y="148.6">GPIO12 (PWM0)</text>
<text x="146.6" y="146.1">GND</text>
<text x="155.6" y="144.8">30</text>
<text x="155.6" y="147.4">32</text>
<text x="155.6" y="149.9">34</text>
<text x="230.3" y="145.6">29</text>
<text x="230.3" y="148.1">31</text>
<text x="236.7" y="144.3">GPIO0 (ID_SD)</text>
<text x="236.7" y="146.9">GPIO5</text>
<text x="236.7" y="149.4">GPIO6</text>
<text x="281.1" y="144.3">GPIO1 (EEPROM SCL)</text>
<text x="288" y="149.4">GPIO12 (PWM0)</text>
<text x="300.1" y="146.9">GND</text>
<text x="309.1" y="145.6">30</text>
<text x="309.1" y="148.1">32</text>
<text x="76.8" y="152.5">35</text>
<text x="76.8" y="155">37</text>
<text x="83.2" y="151.2">GPIO13</text>
<text x="83.2" y="153.7">GPIO19</text>
<text x="143.4" y="153.7">GPIO16</text>
<text x="146.6" y="151.2">GND</text>
<text x="155.6" y="152.5">36</text>
<text x="155.6" y="155">38</text>
<text x="230.3" y="150.7">33</text>
<text x="230.3" y="153.2">35</text>
<text x="230.3" y="155.8">37</text>
<text x="236.7" y="152">GPIO13</text>
<text x="236.7" y="154.5">GPIO19</text>
<text x="296.9" y="154.5">GPIO16</text>
<text x="300.1" y="152">GND</text>
<text x="309.1" y="150.7">34</text>
<text x="309.1" y="153.2">36</text>
<text x="309.1" y="155.8">38</text>
<text x="76.8" y="157.5">39</text>
<text x="83.2" y="156.3">GPIO26</text>
<text x="83.2" y="158.8">GND</text>
<text x="143.4" y="156.3">GPIO20</text>
<text x="143.4" y="158.8">GPIO21</text>
<text x="155.6" y="157.5">40</text>
<text x="230.3" y="158.3">39</text>
<text x="236.7" y="157">GPIO26</text>
<text x="236.7" y="159.6">GND</text>
<text x="296.9" y="157">GPIO20</text>
<text x="296.9" y="159.6">GPIO21</text>
<text x="309.1" y="158.3">40</text>
<text x="72.2" y="204.7">1</text>
<text x="72.2" y="207.3">3</text>
<text x="72.2" y="209.8">5</text>
<text x="74.8" y="206">Supply for ADC+joysticks(3,3V)</text>
<text x="75.6" y="208.5">I2C SDA (ADC)</text>
<text x="156.5" y="206">n.a.</text>
<text x="156.5" y="208.5">n.a.</text>
<text x="162.4" y="204.7">2</text>
<text x="162.4" y="207.3">4</text>
<text x="162.4" y="209.8">6</text>
<text x="234.2" y="204.6">1</text>
<text x="234.2" y="207.1">3</text>
<text x="234.2" y="209.7">5</text>
<text x="236.8" y="205.8">Supply for ADC+joysticks(3,3V)</text>
<text x="237.6" y="208.4">I2C SDA (ADC)</text>
<text x="318.5" y="205.9">n.a.</text>
<text x="318.5" y="208.4">n.a.</text>
<text x="324.4" y="204.6">2</text>
<text x="324.4" y="207.1">4</text>
<text x="324.4" y="209.7">6</text>
<text x="72.2" y="212.3">7</text>
<text x="72.2" y="214.9">9</text>
<text x="75.6" y="211.1">I2C SCL (ADC)</text>
<text x="75.6" y="213.6">n.a.</text>
<text x="138" y="211.1">GND ADC + Joysticks</text>
<text x="156.5" y="213.6">n.a.</text>
<text x="162.4" y="212.3">8</text>
<text x="162.4" y="214.9">10</text>
<text x="234.2" y="212.2">7</text>
<text x="234.2" y="214.7">9</text>
<text x="237.6" y="210.9">I2C SCL (ADC)</text>
<text x="237.6" y="213.5">n.a.</text>
<text x="300" y="210.9">GND ADC + Joysticks</text>
<text x="318.5" y="213.5">n.a.</text>
<text x="324.4" y="212.2">8</text>
<text x="324.4" y="214.7">10</text>
<text x="71" y="217.4">11</text>
<text x="71" y="220">13</text>
<text x="75.6" y="216.2">n.a.</text>
<text x="75.6" y="218.7">n.a.</text>
<text x="75.6" y="221.2">n.a.</text>
<text x="156.5" y="216.2">n.a.</text>
<text x="156.5" y="218.7">n.a.</text>
<text x="156.5" y="221.2">n.a.</text>
<text x="162.4" y="217.4">12</text>
<text x="162.4" y="220">14</text>
<text x="233" y="217.3">11</text>
<text x="233" y="219.8">13</text>
<text x="237.6" y="216">n.a.</text>
<text x="237.6" y="218.6">n.a.</text>
<text x="237.6" y="221.1">n.a.</text>
<text x="318.5" y="216">n.a.</text>
<text x="318.5" y="218.6">n.a.</text>
<text x="318.5" y="221.1">n.a.</text>
<text x="324.4" y="217.3">12</text>
<text x="324.4" y="219.8">14</text>
<text x="71" y="222.5">15</text>
<text x="71" y="225">17</text>
<text x="71" y="227.6">19</text>
<text x="75.6" y="223.8">n.a.</text>
<text x="75.6" y="226.3">n.a.</text>
<text x="156.5" y="223.8">n.a.</text>
<text x="156.5" y="226.3">n.a.</text>
<text x="162.4" y="222.5">16</text>
<text x="162.4" y="225">18</text>
<text x="162.4" y="227.6">20</text>
<text x="233" y="222.4">15</text>
<text x="233" y="224.9">17</text>
<text x="233" y="227.4">19</text>
<text x="237.6" y="223.6">n.a.</text>
<text x="237.6" y="226.2">n.a.</text>
<text x="318.5" y="223.6">n.a.</text>
<text x="318.5" y="226.2">n.a.</text>
<text x="324.4" y="222.4">16</text>
<text x="324.4" y="224.9">18</text>
<text x="324.4" y="227.4">20</text>
<text x="71" y="230.1">21</text>
<text x="71" y="232.7">23</text>
<text x="75.6" y="228.9">n.a.</text>
<text x="75.6" y="231.4">n.a.</text>
<text x="75.6" y="233.9">n.a.</text>
<text x="156.5" y="228.9">n.a.</text>
<text x="156.5" y="231.4">n.a.</text>
<text x="156.5" y="233.9">n.a.</text>
<text x="162.4" y="230.1">22</text>
<text x="162.4" y="232.7">24</text>
<text x="233" y="230">21</text>
<text x="233" y="232.5">23</text>
<text x="237.6" y="228.7">n.a.</text>
<text x="237.6" y="231.3">n.a.</text>
<text x="237.6" y="233.8">n.a.</text>
<text x="318.5" y="228.7">n.a.</text>
<text x="318.5" y="231.3">n.a.</text>
<text x="318.5" y="233.8">n.a.</text>
<text x="324.4" y="230">22</text>
<text x="324.4" y="232.5">24</text>
<text x="71" y="235.2">25</text>
<text x="71" y="237.7">27</text>
<text x="75.6" y="236.5">n.a.</text>
<text x="75.6" y="239">ADC ADDR to define the I2C address</text>
<text x="117.6" y="239">ADC ALRT (Internet / Alert_Pin vom ADC)</text>
<text x="156.5" y="236.5">n.a.</text>
<text x="162.4" y="235.2">26</text>
<text x="162.4" y="237.7">28</text>
<text x="233" y="235.1">25</text>
<text x="233" y="237.6">27</text>
<text x="237.6" y="236.3">n.a.</text>
<text x="237.6" y="238.9">ADC ADDR to define the I2C address</text>
<text x="279.6" y="238.9">ADC ALRT (Internet / Alert_Pin vom ADC)</text>
<text x="318.5" y="236.3">n.a.</text>
<text x="324.4" y="235.1">26</text>
<text x="324.4" y="237.6">28</text>
<text x="71" y="240.3">29</text>
<text x="71" y="242.8">31</text>
<text x="71" y="245.4">33</text>
<text x="75.6" y="241.5">Joystick left button B7</text>
<text x="75.6" y="244.1">Joystick right button B8</text>
<text x="145.4" y="244.1">Button 1 green</text>
<text x="156.5" y="241.6">n.a.</text>
<text x="162.4" y="240.3">30</text>
<text x="162.4" y="242.8">32</text>
<text x="162.4" y="245.4">34</text>
<text x="233" y="240.1">29</text>
<text x="233" y="242.7">31</text>
<text x="233" y="245.2">33</text>
<text x="237.6" y="241.4">Joystick left button B7</text>
<text x="237.6" y="243.9">Joystick right button B8</text>
<text x="307.4" y="243.9">Button 1 green</text>
<text x="318.5" y="241.4">n.a.</text>
<text x="324.4" y="240.1">30</text>
<text x="324.4" y="242.7">32</text>
<text x="324.4" y="245.2">34</text>
<text x="71" y="247.9">35</text>
<text x="71" y="250.4">37</text>
<text x="75.6" y="246.6">Button 2 pink</text>
<text x="75.6" y="249.2">Button 3 white</text>
<text x="75.6" y="251.7">Button 5 blue</text>
<text x="141.4" y="246.6">Ground Botton 1-3</text>
<text x="144.9" y="249.2">Button 4 yellow</text>
<text x="147.8" y="251.7">Button 6 red</text>
<text x="162.4" y="247.9">36</text>
<text x="162.4" y="250.4">38</text>
<text x="233" y="247.8">35</text>
<text x="233" y="250.3">37</text>
<text x="237.6" y="246.5">Button 2 pink</text>
<text x="237.6" y="249">Button 3 white</text>
<text x="237.6" y="251.6">Button 5 blue</text>
<text x="303.4" y="246.5">Ground Botton 1-3</text>
<text x="306.9" y="249">Button 4 yellow</text>
<text x="309.8" y="251.6">Button 6 red</text>
<text x="324.4" y="247.8">36</text>
<text x="324.4" y="250.3">38</text>
<text x="71" y="253">39</text>
<text x="75.6" y="254.2">ground Button 4-5</text>
<text x="156.5" y="254.3">n.a.</text>
<text x="162.4" y="253">40</text>
<text x="233" y="252.8">39</text>
<text x="237.6" y="254.1">ground Button 4-5</text>
<text x="318.5" y="254.1">n.a.</text>
<text x="324.4" y="252.8">40</text>
</g>
<g font-size="2.3" fill="#000080">
<text x="28.1" y="38.6">Display</text>
<text x="74.8" y="202.2">Controller1</text>
<text x="236.8" y="202">Controller2</text>
</g>
<g font-size="2.3" fill="#a00000">
<text x="124.2" y="86">+5V</text>
<text x="277.9" y="89.9">GND</text>
<text x="277.9" y="84.8">+5V</text>
<text x="124.2" y="91.1">GND</text>
<text x="113.2" y="104.7" transform="rotate(-90 113.2 104.7)">+5V</text>
<text x="115.7" y="104.7" transform="rotate(-90 115.7 104.7)">GND</text>
<text x="266.7" y="105.4" transform="rotate(-90 266.7 105.4)">+5V</text>
<text x="269.2" y="105.4" transform="rotate(-90 269.2 105.4)">GND</text>
<text x="269.2" y="143.5" transform="rotate(-90 269.2 143.5)">Slave Pi / Client</text>
<text x="115.7" y="145.3" transform="rotate(-90 115.7 145.3)">MASTER Pi / Main Pi</text>
<text x="97.9" y="168.2" transform="rotate(-90 97.9 168.2)">+5V</text>
<text x="100.5" y="168.2" transform="rotate(-90 100.5 168.2)">D-</text>
<text x="103" y="168.2" transform="rotate(-90 103 168.2)">D+</text>
<text x="105.6" y="168.2" transform="rotate(-90 105.6 168.2)">GND</text>
<text x="123.3" y="168.2" transform="rotate(-90 123.3 168.2)">+5V</text>
<text x="125.9" y="168.2" transform="rotate(-90 125.9 168.2)">D-</text>
<text x="128.4" y="168.2" transform="rotate(-90 128.4 168.2)">D+</text>
<text x="131" y="168.2" transform="rotate(-90 131 168.2)">GND</text>
<text x="251.4" y="168.9" transform="rotate(-90 251.4 168.9)">+5V</text>
<text x="254" y="168.9" transform="rotate(-90 254 168.9)">D-</text>
<text x="256.5" y="168.9" transform="rotate(-90 256.5 168.9)">D+</text>
<text x="259.1" y="168.9" transform="rotate(-90 259.1 168.9)">GND</text>
<text x="276.8" y="168.9" transform="rotate(-90 276.8 168.9)">+5V</text>
<text x="279.4" y="168.9" transform="rotate(-90 279.4 168.9)">D-</text>
<text x="281.9" y="168.9" transform="rotate(-90 281.9 168.9)">D+</text>
<text x="284.5" y="168.9" transform="rotate(-90 284.5 168.9)">GND</text>
<text x="123.1" y="179.2" transform="rotate(-90 123.1 179.2)">+5V</text>
<text x="125.6" y="179.2" transform="rotate(-90 125.6 179.2)">D-</text>
<text x="128.2" y="179.2" transform="rotate(-90 128.2 179.2)">D+</text>
<text x="130.7" y="179.2" transform="rotate(-90 130.7 179.2)">GND</text>
<text x="277" y="181.7" transform="rotate(-90 277 181.7)">+5V</text>
<text x="279.5" y="181.7" transform="rotate(-90 279.5 181.7)">D-</text>
<text x="282.1" y="181.7" transform="rotate(-90 282.1 181.7)">D+</text>
<text x="284.6" y="181.7" transform="rotate(-90 284.6 181.7)">GND</text>
<text x="121" y="188.9">WLAN USB</text>
<text x="274.9" y="191.4">WLAN USB</text>
</g>
</svg>
